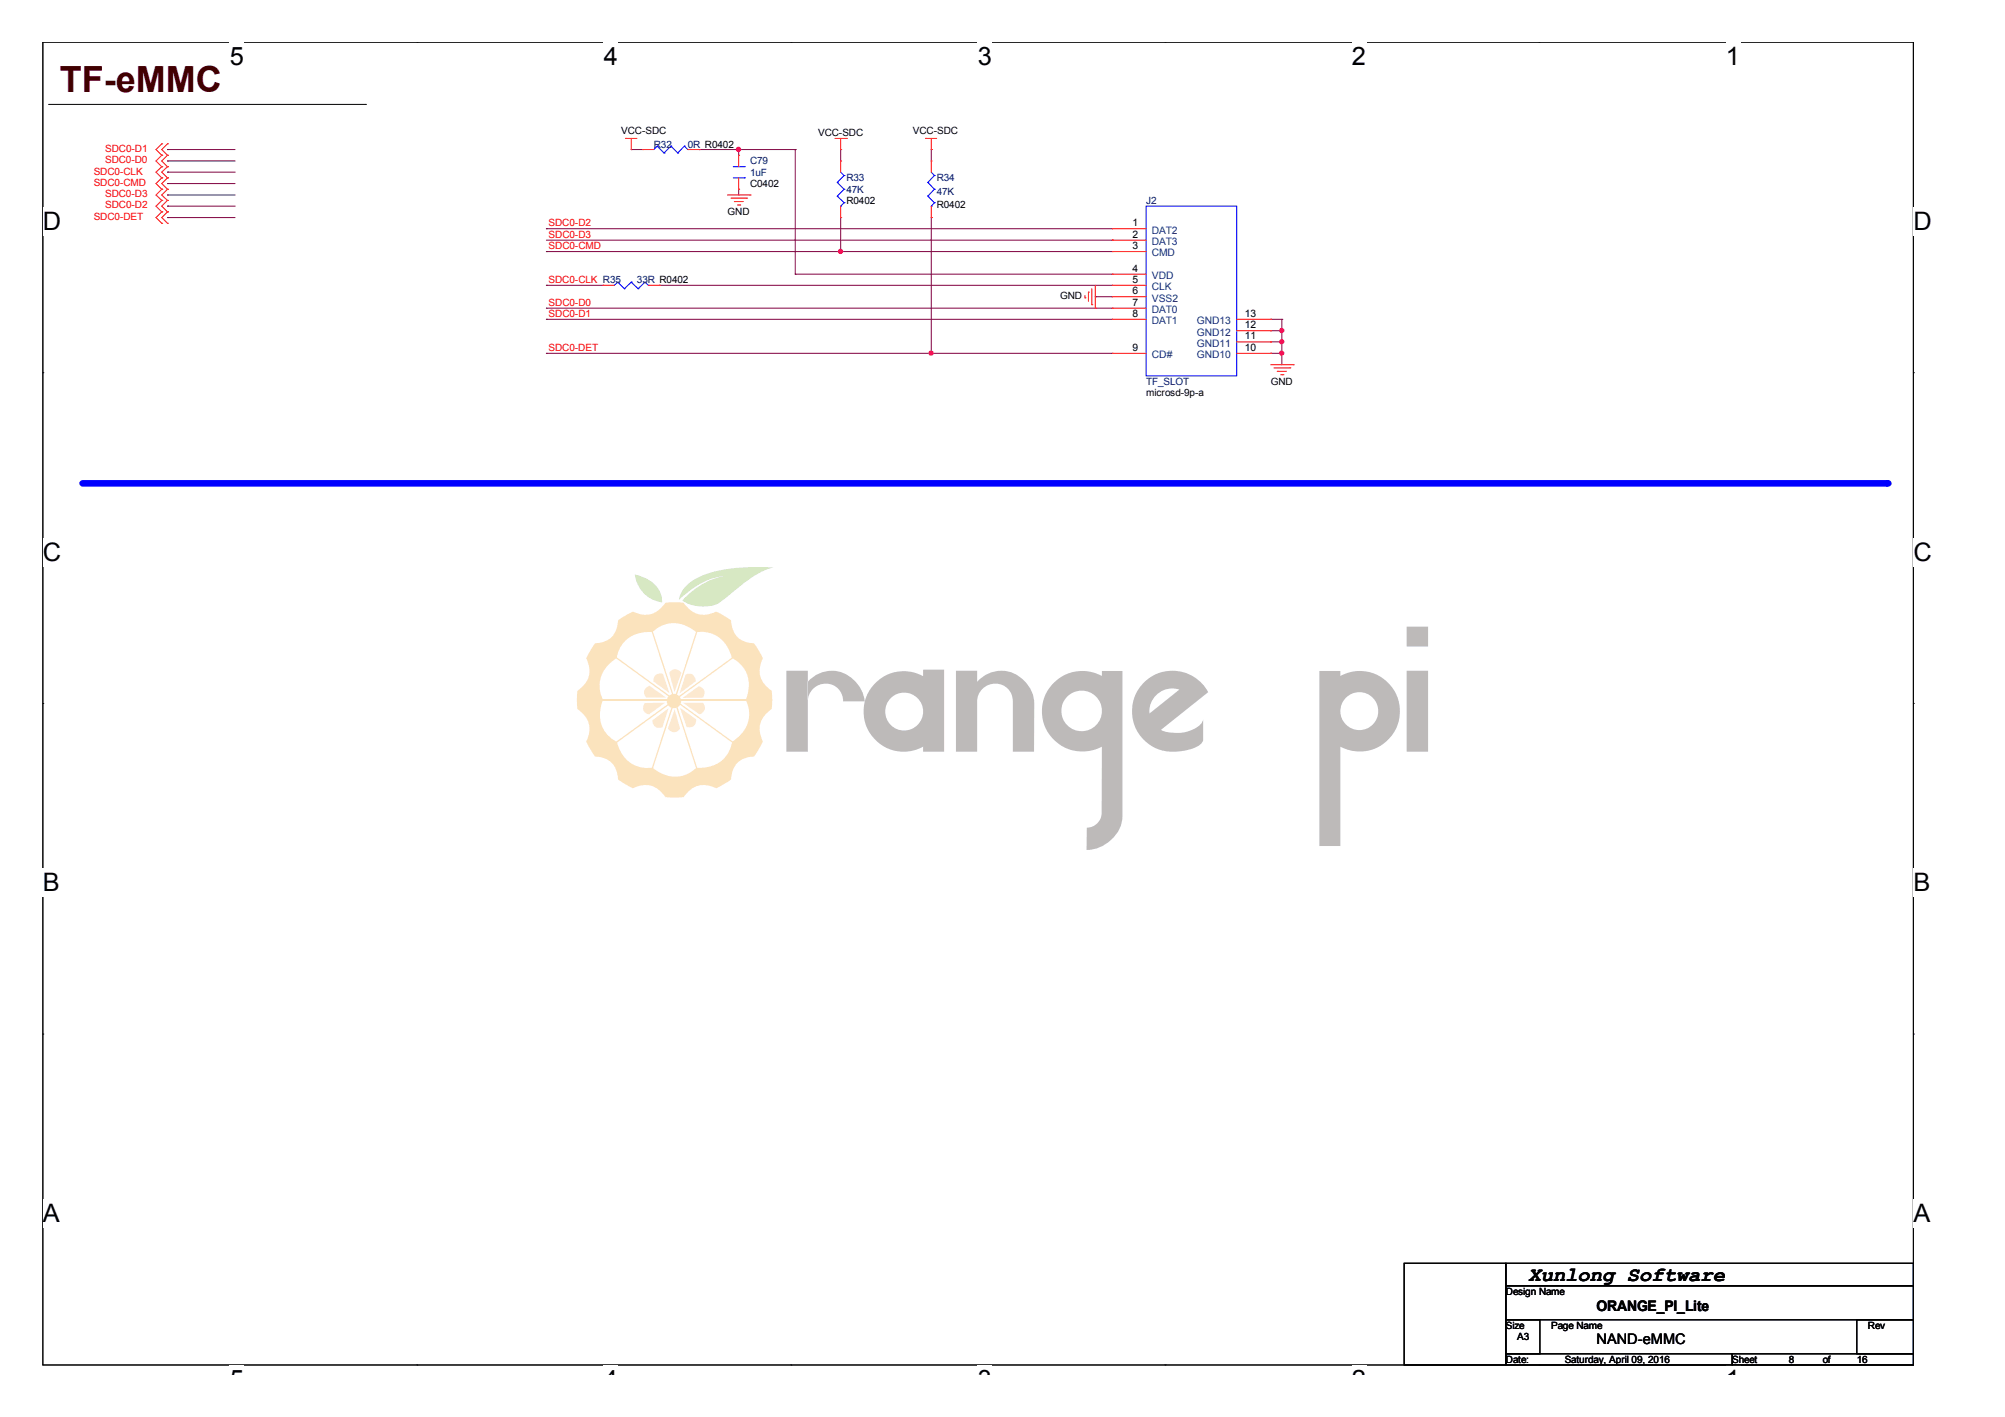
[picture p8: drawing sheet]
<svg xmlns="http://www.w3.org/2000/svg" width="297mm" height="210mm" viewBox="0 0 297 210" stroke-linecap="round" stroke-linejoin="round" font-family="sans-serif">
<path d="M6.3 6.2h277.2v196h-277.1z" fill="none" stroke="#000" stroke-width=".15"/>
<g fill="#fff">
<path d="M34 6.2h2.2v4.3h-2.2z"/>
<path d="M34 202.2h2.2v1.4h-2.2z"/>
</g>
<path d="M61.8 6.2h.1M61.8 202.2h.1" fill="none" stroke="#000" stroke-width=".15"/>
<g fill="#fff">
<path d="M89.5 6.2h2.1v4.3h-2.1z"/>
<path d="M89.5 202.2h2.1v1.4h-2.1z"/>
</g>
<path d="M117.2 6.2h.1M117.2 202.2h.1" fill="none" stroke="#000" stroke-width=".15"/>
<g fill="#fff">
<path d="M144.9 6.2h2.1v4.3h-2.1z"/>
<path d="M144.9 202.2h2.1v1.4h-2.1z"/>
</g>
<path d="M172.6 6.2h.1M172.6 202.2h.1" fill="none" stroke="#000" stroke-width=".15"/>
<g fill="#fff">
<path d="M200.3 6.2h2.1v4.3h-2.1z"/>
<path d="M200.3 202.2h2.1v1.4h-2.1z"/>
</g>
<path d="M228 6.2h.1M228 202.2h.1" fill="none" stroke="#000" stroke-width=".15"/>
<g fill="#fff">
<path d="M255.7 6.2h2.1v4.3h-2.1z"/>
<path d="M255.7 202.2h2.1v1.4h-2.1z"/>
<path d="M6.3 30.7h2.8v4.2h-2.8z"/>
<path d="M283.5 30.7h2.7v4.2h-2.7z"/>
<path d="M6.3 79.7h2.8v4.2h-2.8z"/>
<path d="M283.5 79.7h2.7v4.2h-2.7z"/>
</g>
<path d="M6.3 55.2h.1M283.5 55.2h.1" fill="none" stroke="#000" stroke-width=".15"/>
<g fill="#fff">
<path d="M6.3 128.7h2.6v4.2h-2.6z"/>
<path d="M283.5 128.7h2.5v4.2h-2.5z"/>
</g>
<path d="M6.3 104.2h.1M283.5 104.2h.1" fill="none" stroke="#000" stroke-width=".15"/>
<g fill="#fff">
<path d="M6.3 177.6h2.6v4.3h-2.6z"/>
<path d="M283.5 177.6h2.5v4.3h-2.5z"/>
</g>
<path d="M7.2 15.5h46.9M54.1 15.5h.1M6.3 153.2h.1M283.5 153.2h.1" fill="none" stroke="#000" stroke-width=".15"/>
<path d="M12.2 71.6h267.4" fill="none" stroke="#00f" stroke-width=".97"/>
<circle cx="279.6" cy="71.6" r=".49" fill="#00f"/>
<path d="M138 52.3h.1M138 52.3h26.8" fill="none" stroke="#800040" stroke-width=".15"/>
<circle cx="137.9" cy="52.3" r=".32" fill="#f0f"/>
<circle cx="137.9" cy="52.3" r=".32" fill="none" stroke="#f0f" stroke-width=".15"/>
<g fill="none" stroke="#800040" stroke-width=".15">
<path d="M80.9 33.9h.1M80.9 37.3h.1M80.9 35.6h83.9M80.9 33.9h83.9M80.9 37.3h83.9M109.4 28h.1M109.4 28v.9M124.5 37.3h.1M164.8 35.6h.1M80.9 45.6h.1M80.9 47.3h.1M80.9 45.6h83.9"/>
<path d="M80.9 47.3h83.9"/>
</g>
<circle cx="124.5" cy="37.2" r=".32" fill="#f0f"/>
<circle cx="124.5" cy="37.2" r=".32" fill="none" stroke="#f0f" stroke-width=".15"/>
<g fill="none" stroke="#800040" stroke-width=".15">
<path d="M124.5 32.2h.1M124.5 32.2v5.1M138 32.2h.1M138 22.2h.1M138 22.2v1.6M138 32.2v20.1M80.9 42.3h8.4M80.9 42.3h.1M97.7 42.3h.1M97.7 42.3h67.1M117.8 40.6h.1M117.8 40.6h47"/>
<path d="M188.3 52.3h1.6M188.3 52.3h.1M189.9 52.3h.1M189.9 52.3v1.7"/>
</g>
<circle cx="189.9" cy="52.3" r=".32" fill="#f0f"/>
<circle cx="189.9" cy="52.3" r=".32" fill="none" stroke="#f0f" stroke-width=".15"/>
<path d="M93.5 22.2h.1M93.5 22.2h1.7M103.6 22.2h14.2M103.6 22.2h.1M109.4 22.2h.1M109.4 22.2v.8M124.5 22.2h.1M124.5 22.2v1.6" fill="none" stroke="#800040" stroke-width=".15"/>
<circle cx="109.4" cy="22.1" r=".32" fill="#f0f"/>
<circle cx="109.4" cy="22.1" r=".32" fill="none" stroke="#f0f" stroke-width=".15"/>
<path d="M117.8 22.2h.1M117.8 22.2v18.4M189.9 50.6h.1M189.9 50.6v1.7" fill="none" stroke="#800040" stroke-width=".15"/>
<circle cx="189.9" cy="50.6" r=".32" fill="#f0f"/>
<circle cx="189.9" cy="50.6" r=".32" fill="none" stroke="#f0f" stroke-width=".15"/>
<path d="M188.3 47.3h1.6M188.3 49h1.6M188.3 47.3h.1M188.3 49h.1" fill="none" stroke="#800040" stroke-width=".15"/>
<circle cx="189.9" cy="49" r=".32" fill="#f0f"/>
<circle cx="189.9" cy="49" r=".32" fill="none" stroke="#f0f" stroke-width=".15"/>
<g fill="none" stroke="#800040" stroke-width=".15">
<path d="M24.8 22.2h.1M24.8 23.8h.1M24.8 25.5h.1M24.8 27.2h.1M24.8 28.9h.1M24.8 30.5h.1M24.8 32.2h.1M24.8 22.2h10M24.8 23.8h10M24.8 25.5h10M24.8 27.2h10M24.8 28.9h10"/>
<path d="M24.8 30.5h10M24.8 32.2h10M80.9 52.3h57.1M80.9 52.3h.1M162.3 44h.1M162.3 44h2.5M188.3 50.6h.1M189.9 47.3h.1M189.9 49h.1M189.9 47.3v3.3h-1.6"/>
</g>
<g fill="none" stroke="#f00" stroke-width=".15">
<path d="M24 28l-.9 .9 .9 .8M24 26.3l-.9 .9 .9 .8M24 24.7l-.9 .8 .9 .8M24 23l-.9 .8 .9 .9M24 21.3l-.9 .9 .9 .8M24 29.7l-.9 .8 .9 .9M24 31.4l-.9 .8 .9 .9M24 29.7h.1M24 28h.1M24 26.3h.1M24 24.7h.1M24 23h.1"/>
<path d="M24 21.3h.1M24 31.4h.1M24 33.1h.1M24.8 28l-.8 .9 .8 .8M24.8 26.3l-.8 .9 .8 .8M24.8 24.7l-.8 .8 .8 .8M24.8 23l-.8 .8 .8 .9M24.8 21.3l-.8 .9 .8 .8M24.8 29.7l-.8 .8 .8 .9M24.8 31.4l-.8 .8 .8 .9M24.8 29.7h.1M24.8 28h.1"/>
<path d="M24.8 26.3h.1M24.8 24.7h.1M24.8 23h.1M24.8 21.3h.1M24.8 31.4h.1M24.8 33.1h.1M92.7 20.5h.1M92.7 20.5h1.7M93.5 22.2h.1M93.5 20.5v1.7M95.2 22.2h1.7M95.2 22.2h.1"/>
<path d="M101.9 22.2h1.7M103.6 22.2h.1M107.8 28.9h3.3M108.3 29.4h2.3M108.8 29.9h.1M108.8 29.9h1.3M109.3 30.4h.3M109.4 28h.1M109.4 23h.1M109.4 23v1.7M109.4 26.3v1.7M109.6 30.4h.1"/>
<path d="M110.6 29.4h.1M111.1 28.9h.1M123.7 20.5h1.7M124.5 22.2h.1M124.5 23.8h.1M124.5 32.2h.1M124.5 20.5v1.7M124.5 23.8v1.7M124.5 30.5v1.7M125.4 20.5h.1M137.1 20.5h1.7M137.1 20.5h.1"/>
<path d="M138 22.2h.1M138 23.8h.1M138 32.2h.1M138 20.5v1.7M138 23.8v1.7M138 30.5v1.7M164.8 35.6h5M164.8 37.3h5M164.8 33.9h5M164.8 35.6h.1M164.8 37.3h.1M164.8 33.9h.1"/>
<path d="M89.3 42.3h.1M89.3 42.3h1.7M96.1 42.3h1.6M97.7 42.3h.1M160.7 44.1h.1M160.7 43.8v.3M161.2 43.3h.1M161.2 43.3v1.3M161.8 45.1h.1M161.8 42.8v2.3M162.3 45.6h.1M162.3 42.3v3.3"/>
<path d="M164.8 42.3h5M164.8 40.6h5M164.8 44h5M164.8 45.6h5M164.8 47.3h5M164.8 52.3h5M164.8 40.6h.1M164.8 42.3h.1M164.8 44h.1M164.8 45.6h.1M164.8 47.3h.1M164.8 52.3h.1"/>
<path d="M183.2 47.3h5.1M183.2 52.3h5.1M183.2 50.6h5.1M183.2 49h5.1M188.3 52.3h.1M188.3 50.6h.1M188.3 49h.1M188.3 47.3h.1M188.3 54h3.3M188.7 54.5h2.4M189.2 55h1.4M189.2 55h.1"/>
<path d="M189.7 55.5h.4M190.1 55.5h.1M191.1 54.5h.1M191.6 54h.1"/>
</g>
<path d="M208 187.1h15.1v15.1h-15.1zM223.1 187.1h60.4v3.4h-60.4zM223.1 190.5h60.4v5h-60.4zM223.1 195.5h5v5h-5zM275.1 195.5h8.4v5h-8.4zM223.1 200.5h33.5v1.7h-33.5zM256.6 200.5h26.9v1.7h-26.9z" fill="none" stroke="#000" stroke-width=".15"/>
<g fill="none" stroke="#00f" stroke-width=".15">
<path d="M97.4 21.6l-.5 .6M97.4 21.6h.1M97.4 21.6l1 1.1M98.4 22.7h.1M99.4 21.6l-1 1.1M99.4 21.6h.1M99.4 21.6l1 1.1M100.4 22.7h.1M101.4 21.6h.1M101.4 21.6l.5 .6M101.4 21.6l-1 1.1M101.9 22.2h.1"/>
<path d="M108.6 26.3h1.7M108.6 24.7h1.7M110.3 26.3h.1M110.3 24.7h.1M124 27h.1M124 29.1h.1M124 27l1.1 1M124 29.1l1.1 .9M124.5 30.5h.1M124.5 25.5l.6 .5M125.1 26h.1M125.1 28h.1"/>
<path d="M125.1 30h.1M125.1 26l-1.1 1M125.1 28l-1.1 1.1M125.1 30l-.6 .5M137.5 27h.1M137.5 29.1h.1M137.5 27l.9 1M137.5 29.1l.9 .9M138 30.5h.1M138 25.5l.4 .5M138.4 26h.1M138.4 28h.1"/>
<path d="M138.4 30h.1M138.4 26l-.9 1M138.4 28l-.9 1.1M138.4 30l-.4 .5M169.8 30.5h13.4v25.2h-13.4zM91.5 41.8l-.5 .5M91.5 41.8h.1M91.5 41.8l1 1M92.5 42.8h.1M93.5 41.8h.1M93.5 41.8l1 1M93.5 41.8l-1 1"/>
<path d="M94.5 42.8h.1M95.5 41.8l-1 1M95.5 41.8h.1M95.5 41.8l.6 .5M96.1 42.3h.1"/>
</g>
<circle cx="137.9" cy="52.3" r=".32" fill="#f0f"/>
<circle cx="137.9" cy="52.3" r=".32" fill="none" stroke="#f0f" stroke-width=".15"/>
<circle cx="124.5" cy="37.2" r=".32" fill="#f0f"/>
<circle cx="124.5" cy="37.2" r=".32" fill="none" stroke="#f0f" stroke-width=".15"/>
<circle cx="189.9" cy="52.3" r=".32" fill="#f0f"/>
<circle cx="189.9" cy="52.3" r=".32" fill="none" stroke="#f0f" stroke-width=".15"/>
<circle cx="109.4" cy="22.1" r=".32" fill="#f0f"/>
<circle cx="109.4" cy="22.1" r=".32" fill="none" stroke="#f0f" stroke-width=".15"/>
<circle cx="189.9" cy="50.6" r=".32" fill="#f0f"/>
<circle cx="189.9" cy="50.6" r=".32" fill="none" stroke="#f0f" stroke-width=".15"/>
<circle cx="189.9" cy="49" r=".32" fill="#f0f"/>
<circle cx="189.9" cy="49" r=".32" fill="none" stroke="#f0f" stroke-width=".15"/>
<g fill="#7bb537">
<path d="M101.7 86.7a8.7 8.7 0 0 1 4-2 29.6 29.6 0 0 1 8.9-.6 14.6 14.6 0 0 0-5.7 3.3l-.8 .7a5.7 5.7 0 0 1-3 1.7 5.6 5.6 0 0 1-4-.9 11.1 11.1 0 0 1 6.8-3.6 9.7 9.7 0 0 0-6.1 2.5l-1.2 1v-.3a3.7 3.7 0 0 1 1.1-1.8z"/>
<path d="M94 85.1a5.2 5.2 0 0 1 3.8 2.6l.2 .6 .1 .9a4.7 4.7 0 0 1-4.1-4.1z"/>
</g>
<path d="M88.1 95.3a3.3 3.3 0 0 0 3.5-3.4l2.2-1.3a3.5 3.5 0 0 0 4.8-1.3h2.7a3.5 3.5 0 0 0 4.8 1.3l2.2 1.3a3.3 3.3 0 0 0 3.4 3.4l1.3 2.2a3.5 3.5 0 0 0 1.3 4.8v2.7a3.5 3.5 0 0 0-1.3 4.9l-1.3 2.1a3.3 3.3 0 0 0-3.4 3.5l-2.2 1.3a3.5 3.5 0 0 0-4.8 1.3h-2.7a3.5 3.5 0 0 0-4.8-1.3l-2.2-1.3a3.3 3.3 0 0 0-3.5-3.5l-1.3-2.1a3.5 3.5 0 0 0-1.3-4.9v-2.7a3.5 3.5 0 0 0 1.3-4.8z" fill="#f4a424"/>
<g fill="#fff">
<path d="M99.9 103.7l8.6-6.2a4.4 4.4 0 0 1 2.4 4.8l-.4 1.4z"/>
<path d="M103.1 93.7a4.4 4.4 0 0 1 4.8 2.4l.5 1.4-8.5 6.2z"/>
<path d="M96.7 93.6a4.4 4.4 0 0 1 5.2-.8l1.3 .8-3.3 10.1-3.3-10z"/>
<path d="M92.4 95.1a5 5 0 0 1 4.2-1.5l3.3 10.1-8.5-6.2v-.2a4.7 4.7 0 0 1 1-2.2z"/>
<path d="M90.2 98.4l1.2-.9 8.5 6.2h-10.5a4.4 4.4 0 0 1 .8-5.3z"/>
<path d="M89.3 103.7h10.6l-8.5 6.2a4.4 4.4 0 0 1-2.5-4.8z"/>
<path d="M91.4 109.9l8.5-6.2-3.2 10a4.4 4.4 0 0 1-4.8-2.5z"/>
<path d="M99.9 103.7l3.3 10a4.4 4.4 0 0 1-5.3 .8l-1.2-.8z"/>
<path d="M99.9 103.7l8.6 6.2a4.4 4.4 0 0 1-3.9 3.8h-1.4z"/>
<path d="M99.9 103.7h10.6a4.4 4.4 0 0 1-.9 5.3l-1.1 .9z"/>
</g>
<g fill="#f4a424">
<path d="M88.2 112.1l23.4-17 .1 .2-23.4 17z"/>
<circle cx="99.8" cy="103.8" r="1.06"/>
</g>
<path d="M85.5 103.7h28.9" fill="none" stroke="#f4a424" stroke-width=".18"/>
<g fill="#f4a424">
<path d="M104.3 89.9l.2 .1-8.9 27.5-.2-.1z"/>
<path d="M95.4 90l.1-.1 9 27.5-.2 .1z"/>
<path d="M88.3 95.1l23.4 17-.1 .2-23.4-17z"/>
</g>
<g fill="#f5b664">
<path d="M99.1 99.7l.5-.5a1.08 1.08 0 0 1 1.3 .5l-1 2.8z"/>
<path d="M97.1 100a1.37 1.37 0 0 1 1.1-.2l1 2.9-2.4-1.8 .1-.6z"/>
<path d="M95.6 102l.6-.4 2.5 1.7h-3l-.3-.5v-.5z"/>
<path d="M95.5 104.1h3l-2.4 1.7-.5-.2a1.08 1.08 0 0 1-.1-1.5z"/>
<path d="M96.6 106.7l2.5-1.8-1 2.8-.6 .1a1.08 1.08 0 0 1-.9-1.1z"/>
<path d="M100 105.1l.7 2.8-.4 .5a1.08 1.08 0 0 1-1.4-.5z"/>
<path d="M100.7 104.8l2.4 1.8-.1 .6a1.08 1.08 0 0 1-1.3 .5z"/>
<path d="M101.2 104.1h2.9l.3 .5a1.08 1.08 0 0 1-.8 1.2z"/>
<path d="M101.1 103.4l2.4-1.8 .6 .3a1.08 1.08 0 0 1 0 1.4z"/>
<path d="M101.6 99.9l.6-.1a1.08 1.08 0 0 1 .9 1.1l-2.4 1.8z"/>
</g>
<g fill="#231916">
<path d="M141.6 99.4h3.2v1.6a4.8 4.8 0 0 1 7.8 .9 4.4 4.4 0 0 1 .6 2.3v7.2h-3.2v-7.5a2.64 2.64 0 0 0-2.6-2.6 2.64 2.64 0 0 0-2.6 2.6v7.5h-3.2z"/>
<path d="M119.7 101v2.9a2.62 2.62 0 0 1 2.6-2.6 2.62 2.62 0 0 1 2.6 2.6h3.2a4.9 4.9 0 0 0-7.5-3.7zM116.5 99.4h3.2v12h-3.2z"/>
<path d="M131.1 105.4a2.85 2.85 0 0 0 5.7 0 2.85 2.85 0 0 0-5.7 0zM129.7 101.2a5.9 5.9 0 0 1 7.1-1v-1h3.1v12.2h-3.1v-.8a6 6 0 0 1-7.7-1.6 6 6 0 0 1 .6-7.8z"/>
<path d="M157.2 105.3a3.1 3.1 0 0 0 6.1 0 3.1 3.1 0 0 0-6.1 0zM156.1 101.1a6 6 0 0 1 7.1-1v-.7h3.1v21.5a5.5 5.5 0 0 1-5.3 5v-3.3a2.22 2.22 0 0 0 2.2-2.2v-9.8a6 6 0 0 1-7.6-1.6 6 6 0 0 1 .5-7.9z"/>
<path d="M171.3 103a3.2 3.2 0 0 0-1 2.7l4.4-3.6a3.4 3.4 0 0 0-3.4 .9zM169.5 101.1a6 6 0 0 1 9.5 1.4l-7 5.6a5.5 5.5 0 0 0 6-.9l.3-.7v3.1a2.5 2.5 0 0 1-2 1.4 6.7 6.7 0 0 1-7.3-1.9 6 6 0 0 1 .5-8z"/>
<path d="M198.6 105.3a2.81 2.81 0 0 0 5.6 0 2.81 2.81 0 0 0-5.6 0zM195.5 99.4h3.1v.7a6 6 0 0 1 8.8 5.3 6 6 0 0 1-8.8 5.2v14.7h-3.1z"/>
<path d="M208.4 99.4v12h3.2v-12zM208.4 92.8h3.2v3h-3.2z"/>
</g>
<text font-size="5.3" fill="#400000" x="8.8" y="13.6">TF-eMMC</text>
<g font-size="3.8">
<text x="34" y="9.6">5</text>
<text x="89.5" y="9.6">4</text>
<text x="144.9" y="9.6">3</text>
<text x="200.3" y="9.6">2</text>
<text x="255.7" y="9.6">1</text>
<text x="6.3" y="34.1">D</text>
<text x="283.5" y="34.1">D</text>
<text x="6.3" y="83.1">C</text>
<text x="283.5" y="83.1">C</text>
<text x="6.3" y="132.1">B</text>
<text x="283.5" y="132.1">B</text>
<text x="6.3" y="181">A</text>
<text x="283.5" y="181">A</text>
<text x="34" y="205.6">5</text>
<text x="89.5" y="205.6">4</text>
<text x="144.9" y="205.6">3</text>
<text x="200.3" y="205.6">2</text>
<text x="255.7" y="205.6">1</text>
</g>
<text font-size="3" x="226.4" y="189.7">Xunlong Software</text>
<g font-size="2.2">
<text x="236.5" y="194.2">ORANGE_PI_Lite</text>
<text x="236.5" y="199.2">NAND-eMMC</text>
</g>
<g font-size="1.5" fill="#f00">
<text x="15.6" y="22.5">SDC0-D1</text>
<text x="13.9" y="27.5">SDC0-CMD</text>
<text x="13.9" y="25.9">SDC0-CLK</text>
<text x="15.6" y="29.2">SDC0-D3</text>
<text x="15.6" y="24.2">SDC0-D0</text>
<text x="13.9" y="32.6">SDC0-DET</text>
<text x="15.6" y="30.9">SDC0-D2</text>
<text x="81.3" y="33.5">SDC0-D2</text>
<text x="81.3" y="35.2">SDC0-D3</text>
<text x="81.3" y="36.9">SDC0-CMD</text>
<text x="81.3" y="41.9">SDC0-CLK R35</text>
<text x="81.3" y="45.3">SDC0-D0</text>
<text x="81.3" y="47">SDC0-D1</text>
<text x="81.3" y="52">SDC0-DET</text>
</g>
<g font-size="1.5">
<text x="92" y="19.8">VCC-SDC</text>
<text x="121.2" y="20.2">VCC-SDC</text>
<text x="135.3" y="19.8">VCC-SDC</text>
<text x="111.1" y="27.7">C0402</text>
<text x="107.8" y="31.9">GND</text>
<text x="125.4" y="30.2">R0402</text>
<text x="138.8" y="30.9">R0402</text>
<text x="167.8" y="35.2">2</text>
<text x="167.8" y="33.5">1</text>
<text x="167.8" y="36.9">3</text>
<text x="167.8" y="40.2">4</text>
<text x="167.8" y="41.9">5</text>
<text x="157.1" y="44.3">GND</text>
<text x="167.8" y="43.6">6</text>
<text x="167.8" y="45.3">7</text>
<text x="167.8" y="46.9">8</text>
<text x="184.4" y="46.9">13</text>
<text x="167.8" y="52">9</text>
<text x="184.4" y="52">10</text>
<text x="184.4" y="50.3">11</text>
<text x="184.4" y="48.6">12</text>
<text x="169.8" y="58.7">microsd-9p-a</text>
<text x="188.3" y="57">GND</text>
<text x="223.1" y="191.8">Design Name</text>
<text x="223.1" y="196.9">Size</text>
<text x="229.8" y="196.9">Page Name</text>
<text x="276.7" y="196.9">Rev</text>
<text x="223.1" y="201.9">Date:</text>
<text x="224.8" y="198.5">A3</text>
<text x="231.8" y="201.9">Saturday, April 09, 2016</text>
<text x="256.6" y="201.9">Sheet</text>
<text x="265" y="201.9">8</text>
<text x="270" y="201.9">of</text>
<text x="275.1" y="201.9">16</text>
</g>
<g font-size="1.5" fill="#000080">
<text x="96.9" y="21.9">R32</text>
<text x="101.9" y="21.9">0R R0402</text>
<text x="111.1" y="24.4">C79</text>
<text x="111.1" y="26">1uF</text>
<text x="125.4" y="26.9">R33</text>
<text x="125.4" y="28.5">47K</text>
<text x="138.8" y="26.9">R34</text>
<text x="138.8" y="28.9">47K</text>
<text x="169.8" y="30.2">J2</text>
<text x="94.4" y="42">33R R0402</text>
<text x="169.8" y="57">TF_SLOT</text>
</g>
<g font-size="1.5" fill="#004080">
<text x="170.6" y="34.6">DAT2</text>
<text x="170.6" y="36.3">DAT3</text>
<text x="170.6" y="38">CMD</text>
<text x="170.6" y="41.3">VDD</text>
<text x="170.6" y="43">CLK</text>
<text x="170.6" y="44.7">VSS2</text>
<text x="170.6" y="46.4">DAT0</text>
<text x="170.6" y="48">DAT1</text>
<text x="170.6" y="53.1">CD#</text>
<text x="177.3" y="53.1">GND10</text>
<text x="177.3" y="51.4">GND11</text>
<text x="177.3" y="49.7">GND12</text>
<text x="177.3" y="48">GND13</text>
</g>
</svg>
